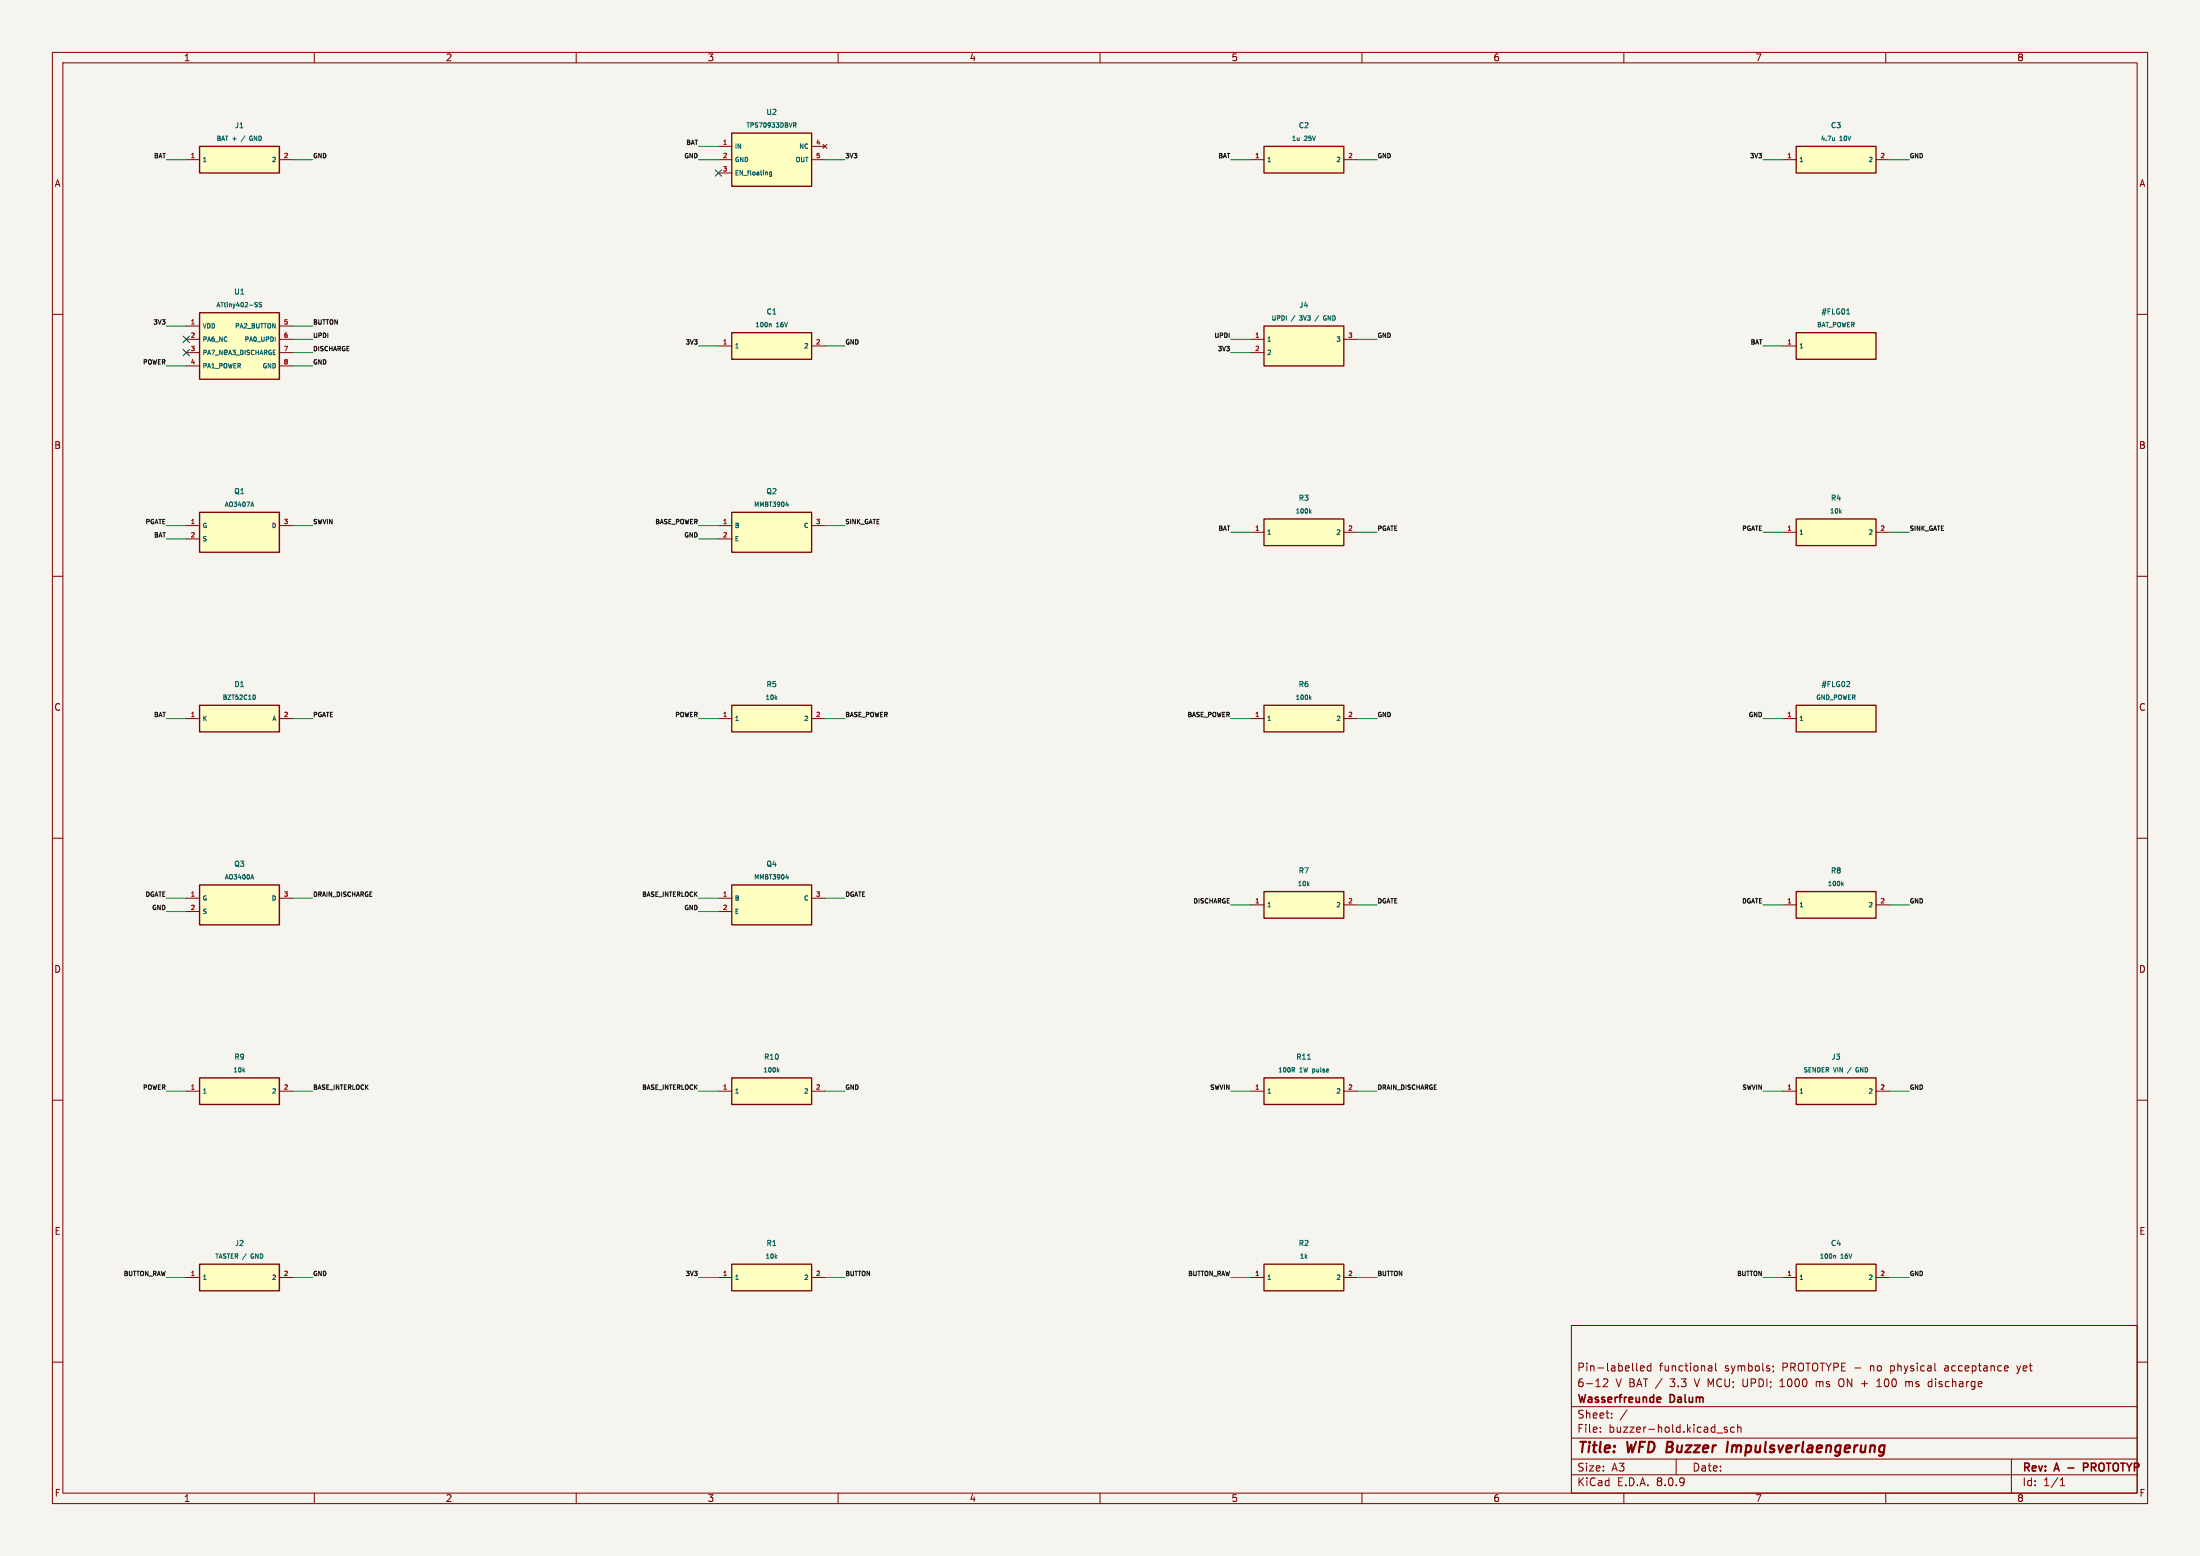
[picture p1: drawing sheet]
<svg xmlns="http://www.w3.org/2000/svg" width="420mm" height="297mm" viewBox="0 0 420 297" stroke-linecap="round" stroke-linejoin="round" font-family="sans-serif">
<path d="M0 0h420v297h-420z" fill="#f5f4ef" stroke="#f5f4ef" stroke-width=".19"/>
<g fill="none" stroke="#840000" stroke-width=".19">
<path d="M10 10h400v277h-400zM12 12h396v273h-396zM60 10v2M110 10v2M160 10v2M210 10v2M260 10v2M310 10v2M360 10v2M10 60h2M408 60h2M10 110h2"/>
<path d="M408 110h2M10 160h2M408 160h2M10 210h2M408 210h2M300 253h108v32h-108zM10 260h2M300 278.5h108M300 274.5h108M300 268.5h108M305.5 273.2v.2M305.5 272.5v.1"/>
<path d="M306.1 263.3l.6-.1 .2 .1v.3l-.9 1.1h.9M307.7 270.5v.2M307.7 269.8v.1M310.6 269.1l-1.3 1.9M312.4 261.5l.3 .2M313.2 261.2l.7-.2-.1-.2-.4-.1-.2 .2v.7h.6M315.2 260.8l-.5-.1-.3 .3 .2 .6h.6M315.2 260.2v1.5M320 278.5v3M326.2 261.6h.6M326.2 260.8h.5l.1 .9M326.8 261l-.6 .2"/>
<path d="M327.5 260.2v1.3l.2 .2M327.7 273.5h1.2M329.7 272.5l-.3-.1-.2 .2v.2l.5 .2v.3h-.5M331.1 272.5l-.4-.1-.3 .3 .1 .6h.6M331.7 272.5l.2-.1 .4 .1 .1 .9M331.7 271.9v1.5M338.5 260.8v.1M338.6 261.6l-.2 .3M339.8 264.7h.9M340.2 263.2l-.4 .4M346.7 263.7v1M347.2 263.7l-.5 .1"/>
<path d="M351.1 264.5l.3 .2h.3M351.7 263.2h-.3l-.3 .2M358.3 264.7h.9M358.4 263.5l.3-.3v1.5M363.9 263.8l.3-.1 .2 .2M364.4 263.9v.8M364.9 263.7l-.4 .1-.1 .1M369.4 261.6l.2 .1M371.3 261.2v.4M383.2 260.7l.2 .3-.7 .2M383.3 261.6l-.1 .1M384 278.5v6.5"/>
<path d="M385 260.7l.4 1-.4 .5M408 260h2M60 285v2M110 285v2M160 285v2M210 285v2M260 285v2M300 281.5h108M310 285v2M360 285v2M393.3 283.6h.9M393.3 282.5l.4-.4v1.5"/>
</g>
<path d="M316.5 266.7l.5 .1v.2l-.7 .2M317 267.6l-.5 .1M398.5 279.4l-.7-.1v1.5M398.5 280l-.7 .1" fill="none" stroke="#840000" stroke-width=".3"/>
<path d="M329.9 275.2l-.3 2" fill="none" stroke="#840000" stroke-width=".4"/>
<path d="M38.1 168.9h15.2v7.6h-15.2z" fill="#ffffc2"/>
<path d="M38.1 168.9h15.2v7.6h-15.2z" fill="none" stroke="#840000" stroke-width=".25"/>
<path d="M35.6 171.5h2.5M35.6 174h2.5M53.3 171.5h2.6" fill="none" stroke="#840000" stroke-width=".19"/>
<path d="M47.9 167.6h.5M48.1 166.9l.3 .9" fill="none" stroke="#006464" stroke-width=".19"/>
<path d="M38.1 27.9h15.2v5.1h-15.2z" fill="#ffffc2"/>
<path d="M38.1 27.9h15.2v5.1h-15.2z" fill="none" stroke="#840000" stroke-width=".25"/>
<path d="M35.6 30.5h2.5M53.3 30.5h2.6" fill="none" stroke="#840000" stroke-width=".19"/>
<path d="M47.9 26a.46 .46 0 0 0-.3 .4 .46 .46 0 0 0 .3 .4" fill="none" stroke="#006464" stroke-width=".19"/>
<path d="M38.1 59.7h15.2v12.7h-15.2z" fill="#ffffc2"/>
<path d="M38.1 59.7h15.2v12.7h-15.2z" fill="none" stroke="#840000" stroke-width=".25"/>
<path d="M35.6 62.2h2.5M35.6 64.8h2.5M35.6 67.3h2.5M35.6 69.9h2.5M53.3 62.2h2.6M53.3 64.8h2.6M53.3 67.3h2.6M53.3 69.9h2.6" fill="none" stroke="#840000" stroke-width=".19"/>
<path d="M48.8 58.1l.3 .1v.2l-.3 .2M48.8 57.7l.3 .1M49.9 57.8h-.4a.36 .36 0 0 0 .4 .5v.2h-.4" fill="none" stroke="#006464" stroke-width=".19"/>
<path d="M139.7 97.8h15.2v7.6h-15.2z" fill="#ffffc2"/>
<path d="M139.7 97.8h15.2v7.6h-15.2z" fill="none" stroke="#840000" stroke-width=".25"/>
<path d="M137.2 100.3h2.5M137.2 102.9h2.5M154.9 100.3h2.6" fill="none" stroke="#840000" stroke-width=".19"/>
<path d="M150 96.4h.5M150.4 96.1v.6" fill="none" stroke="#006464" stroke-width=".19"/>
<path d="M38.1 97.8h15.2v7.6h-15.2z" fill="#ffffc2"/>
<path d="M38.1 97.8h15.2v7.6h-15.2z" fill="none" stroke="#840000" stroke-width=".25"/>
<path d="M35.6 100.3h2.5M35.6 102.9h2.5M53.3 100.3h2.6" fill="none" stroke="#840000" stroke-width=".19"/>
<path d="M47.9 96.4h.5M48.1 95.8l.3 .9" fill="none" stroke="#006464" stroke-width=".19"/>
<path d="M38.1 134.6h15.2v5.1h-15.2z" fill="#ffffc2"/>
<path d="M38.1 134.6h15.2v5.1h-15.2z" fill="none" stroke="#840000" stroke-width=".25"/>
<path d="M35.6 137.2h2.5M53.3 137.2h2.6" fill="none" stroke="#840000" stroke-width=".19"/>
<path d="M48.4 132.7h.1a.41 .41 0 0 1 .3 .4 .41 .41 0 0 1-.4 .4" fill="none" stroke="#006464" stroke-width=".19"/>
<path d="M139.7 134.6h15.2v5.1h-15.2z" fill="#ffffc2"/>
<path d="M139.7 134.6h15.2v5.1h-15.2z" fill="none" stroke="#840000" stroke-width=".25"/>
<path d="M137.2 137.2h2.5M154.9 137.2h2.6" fill="none" stroke="#840000" stroke-width=".19"/>
<path d="M342.9 27.9h15.2v5.1h-15.2z" fill="#ffffc2"/>
<path d="M342.9 27.9h15.2v5.1h-15.2z" fill="none" stroke="#840000" stroke-width=".25"/>
<path d="M340.4 30.5h2.5M358.1 30.5h2.6" fill="none" stroke="#840000" stroke-width=".19"/>
<path d="M350.2 26.3v.5M350.2 26.7l-.1 .1" fill="none" stroke="#006464" stroke-width=".19"/>
<path d="M241.3 99.1h15.2v5h-15.2z" fill="#ffffc2"/>
<path d="M241.3 99.1h15.2v5h-15.2z" fill="none" stroke="#840000" stroke-width=".25"/>
<path d="M238.8 101.6h2.5M256.5 101.6h2.6" fill="none" stroke="#840000" stroke-width=".19"/>
<path d="M250.1 97.6l.2 .3M250.3 97.4l-.3 .3" fill="none" stroke="#006464" stroke-width=".19"/>
<path d="M241.3 134.6h15.2v5.1h-15.2z" fill="#ffffc2"/>
<path d="M241.3 134.6h15.2v5.1h-15.2z" fill="none" stroke="#840000" stroke-width=".25"/>
<path d="M238.8 137.2h2.5M256.5 137.2h2.6" fill="none" stroke="#840000" stroke-width=".19"/>
<path d="M250.1 133.2l.2 .3M250.3 132.9l-.3 .4" fill="none" stroke="#006464" stroke-width=".19"/>
<path d="M342.9 99.1h15.2v5h-15.2z" fill="#ffffc2"/>
<path d="M342.9 99.1h15.2v5h-15.2z" fill="none" stroke="#840000" stroke-width=".25"/>
<path d="M340.4 101.6h2.5M358.1 101.6h2.6" fill="none" stroke="#840000" stroke-width=".19"/>
<path d="M342.9 134.6h15.2v5.1h-15.2z" fill="#ffffc2"/>
<path d="M342.9 134.6h15.2v5.1h-15.2z" fill="none" stroke="#840000" stroke-width=".25"/>
<path d="M340.4 137.2h2.5" fill="none" stroke="#840000" stroke-width=".19"/>
<path d="M353 130.1l.1 .4-.6 .6h.6" fill="none" stroke="#006464" stroke-width=".19"/>
<path d="M342.9 63.5h15.2v5.1h-15.2z" fill="#ffffc2"/>
<path d="M342.9 63.5h15.2v5.1h-15.2z" fill="none" stroke="#840000" stroke-width=".25"/>
<path d="M340.4 66h2.5" fill="none" stroke="#840000" stroke-width=".19"/>
<path d="M352.5 60h.6" fill="none" stroke="#006464" stroke-width=".19"/>
<path d="M139.7 168.9h15.2v7.6h-15.2z" fill="#ffffc2"/>
<path d="M139.7 168.9h15.2v7.6h-15.2z" fill="none" stroke="#840000" stroke-width=".25"/>
<path d="M137.2 171.5h2.5M137.2 174h2.5M154.9 171.5h2.6" fill="none" stroke="#840000" stroke-width=".19"/>
<path d="M150 167.5h.5M150.4 167.2v.6" fill="none" stroke="#006464" stroke-width=".19"/>
<path d="M38.1 205.7h15.2v5.1h-15.2z" fill="#ffffc2"/>
<path d="M38.1 205.7h15.2v5.1h-15.2z" fill="none" stroke="#840000" stroke-width=".25"/>
<path d="M35.6 208.3h2.5M53.3 208.3h2.6" fill="none" stroke="#840000" stroke-width=".19"/>
<path d="M139.7 205.7h15.2v5.1h-15.2z" fill="#ffffc2"/>
<path d="M139.7 205.7h15.2v5.1h-15.2z" fill="none" stroke="#840000" stroke-width=".25"/>
<path d="M137.2 208.3h2.5M154.9 208.3h2.6" fill="none" stroke="#840000" stroke-width=".19"/>
<path d="M148.5 204.3l.2 .3M148.7 204.1l-.3 .3" fill="none" stroke="#006464" stroke-width=".19"/>
<path d="M38.1 241.3h15.2v5.1h-15.2z" fill="#ffffc2"/>
<path d="M38.1 241.3h15.2v5.1h-15.2z" fill="none" stroke="#840000" stroke-width=".25"/>
<path d="M35.6 243.8h2.5M53.3 243.8h2.6" fill="none" stroke="#840000" stroke-width=".19"/>
<path d="M139.7 241.3h15.2v5.1h-15.2z" fill="#ffffc2"/>
<path d="M139.7 241.3h15.2v5.1h-15.2z" fill="none" stroke="#840000" stroke-width=".25"/>
<path d="M137.2 243.8h2.5M154.9 243.8h2.6" fill="none" stroke="#840000" stroke-width=".19"/>
<path d="M241.3 170.2h15.2v5.1h-15.2z" fill="#ffffc2"/>
<path d="M241.3 170.2h15.2v5.1h-15.2z" fill="none" stroke="#840000" stroke-width=".25"/>
<path d="M238.8 172.7h2.5M256.5 172.7h2.6" fill="none" stroke="#840000" stroke-width=".19"/>
<path d="M342.9 170.2h15.2v5.1h-15.2z" fill="#ffffc2"/>
<path d="M342.9 170.2h15.2v5.1h-15.2z" fill="none" stroke="#840000" stroke-width=".25"/>
<path d="M340.4 172.7h2.5M358.1 172.7h2.6" fill="none" stroke="#840000" stroke-width=".19"/>
<path d="M351.7 168.7l.2 .4M351.9 168.5l-.3 .3" fill="none" stroke="#006464" stroke-width=".19"/>
<path d="M241.3 205.7h15.2v5.1h-15.2z" fill="#ffffc2"/>
<path d="M241.3 205.7h15.2v5.1h-15.2z" fill="none" stroke="#840000" stroke-width=".25"/>
<path d="M238.8 208.3h2.5M256.5 208.3h2.6" fill="none" stroke="#840000" stroke-width=".19"/>
<path d="M246.9 204.2l.3 .4M247.1 203.8v.4M249.6 202.2h.6" fill="none" stroke="#006464" stroke-width=".19"/>
<path d="M342.9 205.7h15.2v5.1h-15.2z" fill="#ffffc2"/>
<path d="M342.9 205.7h15.2v5.1h-15.2z" fill="none" stroke="#840000" stroke-width=".25"/>
<path d="M340.4 208.3h2.5M358.1 208.3h2.6" fill="none" stroke="#840000" stroke-width=".19"/>
<path d="M354.6 203.8a.46 .46 0 0 0-.3 .4 .46 .46 0 0 0 .3 .4" fill="none" stroke="#006464" stroke-width=".19"/>
<path d="M241.3 241.3h15.2v5.1h-15.2z" fill="#ffffc2"/>
<path d="M241.3 241.3h15.2v5.1h-15.2z" fill="none" stroke="#840000" stroke-width=".25"/>
<path d="M238.8 243.8h2.5M256.5 243.8h2.6" fill="none" stroke="#840000" stroke-width=".19"/>
<path d="M342.9 241.3h15.2v5.1h-15.2z" fill="#ffffc2"/>
<path d="M342.9 241.3h15.2v5.1h-15.2z" fill="none" stroke="#840000" stroke-width=".25"/>
<path d="M340.4 243.8h2.5M358.1 243.8h2.6" fill="none" stroke="#840000" stroke-width=".19"/>
<path d="M350.2 239.6l.2 .1v.5" fill="none" stroke="#006464" stroke-width=".19"/>
<path d="M241.3 27.9h15.2v5.1h-15.2z" fill="#ffffc2"/>
<path d="M241.3 27.9h15.2v5.1h-15.2z" fill="none" stroke="#840000" stroke-width=".25"/>
<path d="M238.8 30.5h2.5M256.5 30.5h2.6" fill="none" stroke="#840000" stroke-width=".19"/>
<path d="M139.7 63.5h15.2v5.1h-15.2z" fill="#ffffc2"/>
<path d="M139.7 63.5h15.2v5.1h-15.2z" fill="none" stroke="#840000" stroke-width=".25"/>
<path d="M137.2 66h2.5M154.9 66h2.6" fill="none" stroke="#840000" stroke-width=".19"/>
<path d="M147 61.8l.2 .1v.5" fill="none" stroke="#006464" stroke-width=".19"/>
<path d="M139.7 25.4h15.2v10.2h-15.2z" fill="#ffffc2"/>
<path d="M139.7 25.4h15.2v10.2h-15.2z" fill="none" stroke="#840000" stroke-width=".25"/>
<path d="M137.2 27.9h2.5M137.2 30.5h2.5M137.2 33h2.5M154.9 27.9h2.6M154.9 30.5h2.6M157.1 27.6l.8 .7M157.9 27.6l-.8 .7" fill="none" stroke="#840000" stroke-width=".19"/>
<path d="M147.3 32.8v.7l-.2 .2-.2-.1M147.3 32.9l-.2-.1-.2 .2 .1 .4h.3M151.5 23.4h.3l.2 .2-.1 .2-.4 .1M151.7 23.9l.3 .4" fill="none" stroke="#006464" stroke-width=".19"/>
<path d="M241.3 62.2h15.2v7.7h-15.2z" fill="#ffffc2"/>
<path d="M241.3 62.2h15.2v7.7h-15.2z" fill="none" stroke="#840000" stroke-width=".25"/>
<path d="M238.8 64.8h2.5M238.8 67.3h2.5M256.5 64.8h2.6" fill="none" stroke="#840000" stroke-width=".19"/>
<path d="M251.8 60.2l-.8 1.1M253 60.8h.2M253.1 60.3a.39 .39 0 0 0-.5 .4 .39 .39 0 0 0 .6 .3" fill="none" stroke="#006464" stroke-width=".19"/>
<g fill="none" stroke="#009600" stroke-width=".19">
<path d="M31.7 30.5h3.9M55.9 30.5h3.8M133.3 30.5h3.9M133.3 27.9h3.9M157.5 30.5h3.8M234.9 30.5h3.9M259.1 30.5h3.8M336.5 30.5h3.9M360.7 30.5h3.8M31.7 69.9h3.9M31.7 62.2h3.9M55.9 69.9h3.8"/>
<path d="M55.9 62.2h3.8M55.9 67.3h3.8M55.9 64.8h3.8M133.3 66h3.9M157.5 66h3.8M234.9 67.3h3.9M234.9 64.8h3.9M259.1 64.8h3.8M336.5 66h3.9M31.7 100.3h3.9M31.7 102.9h3.9M55.9 100.3h3.8"/>
<path d="M133.3 100.3h3.9M133.3 102.9h3.9M157.5 100.3h3.8M234.9 101.6h3.9M259.1 101.6h3.8M336.5 101.6h3.9M360.7 101.6h3.8M31.7 137.2h3.9M55.9 137.2h3.8M133.3 137.2h3.9M157.5 137.2h3.8M234.9 137.2h3.9"/>
<path d="M259.1 137.2h3.8M336.5 137.2h3.9M31.7 171.5h3.9M31.7 174h3.9M55.9 171.5h3.8M133.3 171.5h3.9M133.3 174h3.9M157.5 171.5h3.8M234.9 172.7h3.9M259.1 172.7h3.8M336.5 172.7h3.9M360.7 172.7h3.8"/>
<path d="M31.7 208.3h3.9M55.9 208.3h3.8M133.3 208.3h3.9M157.5 208.3h3.8M234.9 208.3h3.9M259.1 208.3h3.8M336.5 208.3h3.9M360.7 208.3h3.8M31.7 243.8h3.9M55.9 243.8h3.8M133.3 243.8h3.9M157.5 243.8h3.8"/>
<path d="M234.9 243.8h3.9M259.1 243.8h3.8M336.5 243.8h3.9M360.7 243.8h3.8"/>
</g>
<path d="M136.6 32.4l1.2 1.2M137.8 32.4l-1.2 1.2M35 64.2l1.2 1.2M35 66.7l1.2 1.2M36.2 64.2l-1.2 1.2M36.2 66.7l-1.2 1.2" fill="none" stroke="#000084" stroke-width=".19"/>
<g font-size="2.8" fill="#840000">
<text x="301" y="277.9">Title:</text>
<text x="310.6" y="277.9">WFD Buzzer</text>
<text x="331.3" y="277.9">Impulsverlaengerung</text>
</g>
<g font-size="2.1" fill="#840000">
<text x="301" y="262">Pin-labelled</text>
<text x="316.7" y="262">functional</text>
<text x="329.3" y="262">symbols;</text>
<text x="340.4" y="262">PROTOTYPE -</text>
<text x="357.4" y="262">no</text>
<text x="361.4" y="262">physical</text>
<text x="371.9" y="262">acceptance</text>
<text x="386" y="262">yet</text>
<text x="301" y="268.2">Wasserfreunde</text>
<text x="301" y="265">6-12</text>
<text x="308.4" y="265">V BAT /</text>
<text x="318.9" y="268.2">Dalum</text>
<text x="319.1" y="265">3.3</text>
<text x="324" y="265">V MCU; UPDI;</text>
<text x="340.7" y="265">1000</text>
<text x="347.7" y="265">ms</text>
<text x="352.2" y="265">ON +</text>
<text x="359.8" y="265">100</text>
<text x="365.4" y="265">ms</text>
<text x="369.9" y="265">discharge</text>
<text x="301" y="273.7">File:</text>
<text x="301" y="271">Sheet:</text>
<text x="307.1" y="273.7">buzzer-hold.kicad_sch</text>
<text x="301" y="281.1">Size:</text>
<text x="307.6" y="281.1">A3</text>
<text x="323" y="281.1">Date:</text>
<text x="386" y="281.3">Rev:</text>
<text x="392.4" y="281.3">A</text>
<text x="395.4" y="281.3">-</text>
<text x="399" y="281.3">PROTOTYP</text>
<text x="301" y="283.9">KiCad</text>
<text x="308.7" y="283.9">E.D.A.</text>
<text x="316.3" y="283.9">8.0.9</text>
<text x="386" y="283.9">Id:</text>
<text x="390.1" y="283.9">1/1</text>
</g>
<g font-size="1.8" fill="#840000">
<text x="35" y="11.9">1</text>
<text x="85" y="11.9">2</text>
<text x="135" y="11.9">3</text>
<text x="185" y="11.9">4</text>
<text x="235" y="11.9">5</text>
<text x="285" y="11.9">6</text>
<text x="335" y="11.9">7</text>
<text x="385" y="11.9">8</text>
<text x="10.3" y="35.9">A</text>
<text x="408.3" y="35.9">A</text>
<text x="10.3" y="85.9">B</text>
<text x="408.2" y="85.9">B</text>
<text x="10.3" y="135.9">C</text>
<text x="408.2" y="135.9">C</text>
<text x="10.3" y="185.9">D</text>
<text x="408.2" y="185.9">D</text>
<text x="10.3" y="235.9">E</text>
<text x="408.3" y="235.9">E</text>
<text x="10.3" y="285.9">F</text>
<text x="35" y="286.9">1</text>
<text x="85" y="286.9">2</text>
<text x="135" y="286.9">3</text>
<text x="185" y="286.9">4</text>
<text x="235" y="286.9">5</text>
<text x="285" y="286.9">6</text>
<text x="335" y="286.9">7</text>
<text x="385" y="286.9">8</text>
<text x="408.3" y="285.9">F</text>
</g>
<g font-size="1.4" fill="#006464">
<text x="146.2" y="22.1">U2</text>
<text x="44.7" y="24.7">J1</text>
<text x="247.8" y="24.7">C2</text>
<text x="349.4" y="24.7">C3</text>
<text x="44.6" y="56.4">U1</text>
<text x="247.9" y="59">J4</text>
<text x="146.2" y="60.2">C1</text>
<text x="347.6" y="60.2">#FLG01</text>
<text x="44.6" y="94.5">Q1</text>
<text x="146.2" y="94.5">Q2</text>
<text x="247.8" y="95.8">R3</text>
<text x="349.4" y="95.8">R4</text>
<text x="44.6" y="131.3">D1</text>
<text x="146.2" y="131.3">R5</text>
<text x="247.8" y="131.3">R6</text>
<text x="347.6" y="131.3">#FLG02</text>
<text x="44.6" y="165.6">Q3</text>
<text x="146.2" y="165.6">Q4</text>
<text x="247.8" y="166.9">R7</text>
<text x="349.4" y="166.9">R8</text>
<text x="44.6" y="202.5">R9</text>
<text x="145.7" y="202.5">R10</text>
<text x="247.3" y="202.5">R11</text>
<text x="349.5" y="202.5">J3</text>
<text x="44.7" y="238">J2</text>
<text x="146.2" y="238">R1</text>
<text x="247.8" y="238">R2</text>
<text x="349.4" y="238">C4</text>
</g>
<g font-size="1.2" fill="#006464">
<text x="41.2" y="27.1">BAT</text>
<text x="44.4" y="27.1">+</text>
<text x="46.4" y="27.1">/</text>
<text x="48.2" y="27.1">GND</text>
<text x="140.2" y="28.6">IN</text>
<text x="142.4" y="24.6">TPS70933DBVR</text>
<text x="152.4" y="28.6">NC</text>
<text x="246.5" y="27.1">1u</text>
<text x="249" y="27.1">25V</text>
<text x="347.5" y="27.1">4.7u</text>
<text x="351.2" y="27.1">10V</text>
<text x="38.6" y="31.1">1</text>
<text x="51.7" y="31.1">2</text>
<text x="140.2" y="31.1">GND</text>
<text x="140.2" y="33.7">EN_floating</text>
<text x="151.7" y="31.1">OUT</text>
<text x="241.8" y="31.1">1</text>
<text x="254.9" y="31.1">2</text>
<text x="343.4" y="31.1">1</text>
<text x="356.5" y="31.1">2</text>
<text x="41.2" y="58.8">ATtiny402-SS</text>
<text x="38.6" y="62.9">VDD</text>
<text x="38.6" y="65.4">PA6_NC</text>
<text x="44.7" y="62.9">PA2_BUTTON</text>
<text x="46.5" y="65.4">PA0_UPDI</text>
<text x="144.1" y="62.7">100n</text>
<text x="148.2" y="62.7">16V</text>
<text x="241.8" y="65.4">1</text>
<text x="242.6" y="61.4">UPDI</text>
<text x="246.6" y="61.4">/</text>
<text x="248.4" y="61.4">3V3</text>
<text x="253.5" y="61.4">GND</text>
<text x="254.9" y="65.4">3</text>
<text x="346.8" y="62.7">BAT_POWER</text>
<text x="38.6" y="68">PA7_NC</text>
<text x="38.6" y="70.5">PA1_POWER</text>
<text x="42.5" y="68">PA3_DISCHARGE</text>
<text x="50" y="70.5">GND</text>
<text x="140.2" y="66.7">1</text>
<text x="153.3" y="66.7">2</text>
<text x="241.8" y="68">2</text>
<text x="343.4" y="66.7">1</text>
<text x="38.6" y="101">G</text>
<text x="42.8" y="96.9">AO3407A</text>
<text x="51.7" y="101">D</text>
<text x="140.2" y="101">B</text>
<text x="143.8" y="96.9">MMBT3904</text>
<text x="153.3" y="101">C</text>
<text x="247.2" y="98.2">100k</text>
<text x="349.2" y="98.2">10k</text>
<text x="38.6" y="103.5">S</text>
<text x="140.2" y="103.5">E</text>
<text x="241.8" y="102.3">1</text>
<text x="254.9" y="102.3">2</text>
<text x="343.4" y="102.3">1</text>
<text x="356.5" y="102.3">2</text>
<text x="38.6" y="137.8">K</text>
<text x="42.4" y="133.8">BZT52C10</text>
<text x="51.8" y="137.8">A</text>
<text x="140.2" y="137.8">1</text>
<text x="146" y="133.8">10k</text>
<text x="153.3" y="137.8">2</text>
<text x="241.8" y="137.8">1</text>
<text x="247.2" y="133.8">100k</text>
<text x="254.9" y="137.8">2</text>
<text x="343.4" y="137.8">1</text>
<text x="346.6" y="133.8">GND_POWER</text>
<text x="38.6" y="172.1">G</text>
<text x="42.8" y="168.1">AO3400A</text>
<text x="51.7" y="172.1">D</text>
<text x="140.2" y="172.1">B</text>
<text x="143.8" y="168.1">MMBT3904</text>
<text x="153.3" y="172.1">C</text>
<text x="241.8" y="173.4">1</text>
<text x="247.6" y="169.3">10k</text>
<text x="254.9" y="173.4">2</text>
<text x="343.4" y="173.4">1</text>
<text x="348.8" y="169.3">100k</text>
<text x="356.5" y="173.4">2</text>
<text x="38.6" y="174.6">S</text>
<text x="140.2" y="174.6">E</text>
<text x="38.6" y="208.9">1</text>
<text x="44.4" y="204.9">10k</text>
<text x="51.7" y="208.9">2</text>
<text x="140.2" y="208.9">1</text>
<text x="145.6" y="204.9">100k</text>
<text x="153.3" y="208.9">2</text>
<text x="241.8" y="208.9">1</text>
<text x="243.9" y="204.9">100R</text>
<text x="248.1" y="204.9">1W</text>
<text x="250.8" y="204.9">pulse</text>
<text x="254.9" y="208.9">2</text>
<text x="343.4" y="208.9">1</text>
<text x="344.2" y="204.9">SENDER</text>
<text x="350.1" y="204.9">VIN</text>
<text x="353" y="204.9">/</text>
<text x="354.8" y="204.9">GND</text>
<text x="356.5" y="208.9">2</text>
<text x="38.6" y="244.5">1</text>
<text x="41" y="240.5">TASTER /</text>
<text x="48.2" y="240.5">GND</text>
<text x="51.7" y="244.5">2</text>
<text x="140.2" y="244.5">1</text>
<text x="146" y="240.5">10k</text>
<text x="153.3" y="244.5">2</text>
<text x="241.8" y="244.5">1</text>
<text x="248" y="240.5">1k</text>
<text x="254.9" y="244.5">2</text>
<text x="343.4" y="244.5">1</text>
<text x="347.3" y="240.5">100n</text>
<text x="351.4" y="240.5">16V</text>
<text x="356.5" y="244.5">2</text>
</g>
<g font-size="1.2" fill="#0f0f0f">
<text x="130.8" y="27.7">BAT</text>
<text x="29.2" y="30.2">BAT</text>
<text x="59.7" y="30.2">GND</text>
<text x="130.5" y="30.2">GND</text>
<text x="161.3" y="30.2">3V3</text>
<text x="232.4" y="30.2">BAT</text>
<text x="262.9" y="30.2">GND</text>
<text x="333.9" y="30.2">3V3</text>
<text x="364.5" y="30.2">GND</text>
<text x="29.1" y="62">3V3</text>
<text x="59.7" y="64.5">UPDI</text>
<text x="59.7" y="62">BUTTON</text>
<text x="130.7" y="65.8">3V3</text>
<text x="161.3" y="65.8">GND</text>
<text x="231.7" y="64.5">UPDI</text>
<text x="262.9" y="64.5">GND</text>
<text x="334" y="65.8">BAT</text>
<text x="27.1" y="69.6">POWER</text>
<text x="59.7" y="69.6">GND</text>
<text x="59.7" y="67.1">DISCHARGE</text>
<text x="232.3" y="67.1">3V3</text>
<text x="27.6" y="100.1">PGATE</text>
<text x="59.7" y="100.1">SWVIN</text>
<text x="124.9" y="100.1">BASE_POWER</text>
<text x="161.3" y="100.1">SINK_GATE</text>
<text x="232.4" y="101.4">BAT</text>
<text x="262.9" y="101.4">PGATE</text>
<text x="332.4" y="101.4">PGATE</text>
<text x="364.5" y="101.4">SINK_GATE</text>
<text x="29.2" y="102.6">BAT</text>
<text x="130.5" y="102.6">GND</text>
<text x="29.2" y="136.9">BAT</text>
<text x="59.7" y="136.9">PGATE</text>
<text x="128.7" y="136.9">POWER</text>
<text x="161.3" y="136.9">BASE_POWER</text>
<text x="226.5" y="136.9">BASE_POWER</text>
<text x="262.9" y="136.9">GND</text>
<text x="333.7" y="136.9">GND</text>
<text x="27.6" y="171.2">DGATE</text>
<text x="28.9" y="173.8">GND</text>
<text x="59.7" y="171.2">DRAIN_DISCHARGE</text>
<text x="122.4" y="171.2">BASE_INTERLOCK</text>
<text x="130.5" y="173.8">GND</text>
<text x="161.3" y="171.2">DGATE</text>
<text x="227.7" y="172.5">DISCHARGE</text>
<text x="262.9" y="172.5">DGATE</text>
<text x="332.4" y="172.5">DGATE</text>
<text x="364.5" y="172.5">GND</text>
<text x="27.1" y="208">POWER</text>
<text x="59.7" y="208">BASE_INTERLOCK</text>
<text x="122.4" y="208">BASE_INTERLOCK</text>
<text x="161.3" y="208">GND</text>
<text x="230.9" y="208">SWVIN</text>
<text x="262.9" y="208">DRAIN_DISCHARGE</text>
<text x="332.5" y="208">SWVIN</text>
<text x="364.5" y="208">GND</text>
<text x="23.4" y="243.6">BUTTON_RAW</text>
<text x="59.7" y="243.6">GND</text>
<text x="130.7" y="243.6">3V3</text>
<text x="161.3" y="243.6">BUTTON</text>
<text x="226.6" y="243.6">BUTTON_RAW</text>
<text x="262.9" y="243.6">BUTTON</text>
<text x="331.4" y="243.6">BUTTON</text>
<text x="364.5" y="243.6">GND</text>
</g>
<g font-size="1.2" fill="#a90000">
<text x="137.9" y="27.7">1</text>
<text x="155.7" y="27.7">4</text>
<text x="36.3" y="30.2">1</text>
<text x="54.1" y="30.2">2</text>
<text x="137.9" y="30.2">2</text>
<text x="137.9" y="32.8">3</text>
<text x="155.7" y="30.2">5</text>
<text x="239.5" y="30.2">1</text>
<text x="257.3" y="30.2">2</text>
<text x="341.1" y="30.2">1</text>
<text x="358.9" y="30.2">2</text>
<text x="36.3" y="62">1</text>
<text x="36.3" y="64.5">2</text>
<text x="54.1" y="62">5</text>
<text x="54.1" y="64.5">6</text>
<text x="137.9" y="65.8">1</text>
<text x="155.7" y="65.8">2</text>
<text x="239.5" y="64.5">1</text>
<text x="257.3" y="64.5">3</text>
<text x="341.1" y="65.8">1</text>
<text x="36.3" y="67.1">3</text>
<text x="36.3" y="69.6">4</text>
<text x="54.1" y="67.1">7</text>
<text x="54.1" y="69.6">8</text>
<text x="239.5" y="67.1">2</text>
<text x="36.3" y="100.1">1</text>
<text x="54.1" y="100.1">3</text>
<text x="137.9" y="100.1">1</text>
<text x="155.7" y="100.1">3</text>
<text x="239.5" y="101.3">1</text>
<text x="257.3" y="101.3">2</text>
<text x="341.1" y="101.3">1</text>
<text x="358.9" y="101.3">2</text>
<text x="36.3" y="102.6">2</text>
<text x="137.9" y="102.6">2</text>
<text x="36.3" y="136.9">1</text>
<text x="54.1" y="136.9">2</text>
<text x="137.9" y="136.9">1</text>
<text x="155.7" y="136.9">2</text>
<text x="239.5" y="136.9">1</text>
<text x="257.3" y="136.9">2</text>
<text x="341.1" y="136.9">1</text>
<text x="36.3" y="171.2">1</text>
<text x="36.3" y="173.7">2</text>
<text x="54.1" y="171.2">3</text>
<text x="137.9" y="171.2">1</text>
<text x="137.9" y="173.7">2</text>
<text x="155.7" y="171.2">3</text>
<text x="239.5" y="172.5">1</text>
<text x="257.3" y="172.5">2</text>
<text x="341.1" y="172.5">1</text>
<text x="358.9" y="172.5">2</text>
<text x="36.3" y="208">1</text>
<text x="54.1" y="208">2</text>
<text x="137.9" y="208">1</text>
<text x="155.7" y="208">2</text>
<text x="239.5" y="208">1</text>
<text x="257.3" y="208">2</text>
<text x="341.1" y="208">1</text>
<text x="358.9" y="208">2</text>
<text x="36.3" y="243.6">1</text>
<text x="54.1" y="243.6">2</text>
<text x="137.9" y="243.6">1</text>
<text x="155.7" y="243.6">2</text>
<text x="239.5" y="243.6">1</text>
<text x="257.3" y="243.6">2</text>
<text x="341.1" y="243.6">1</text>
<text x="358.9" y="243.6">2</text>
</g>
</svg>
